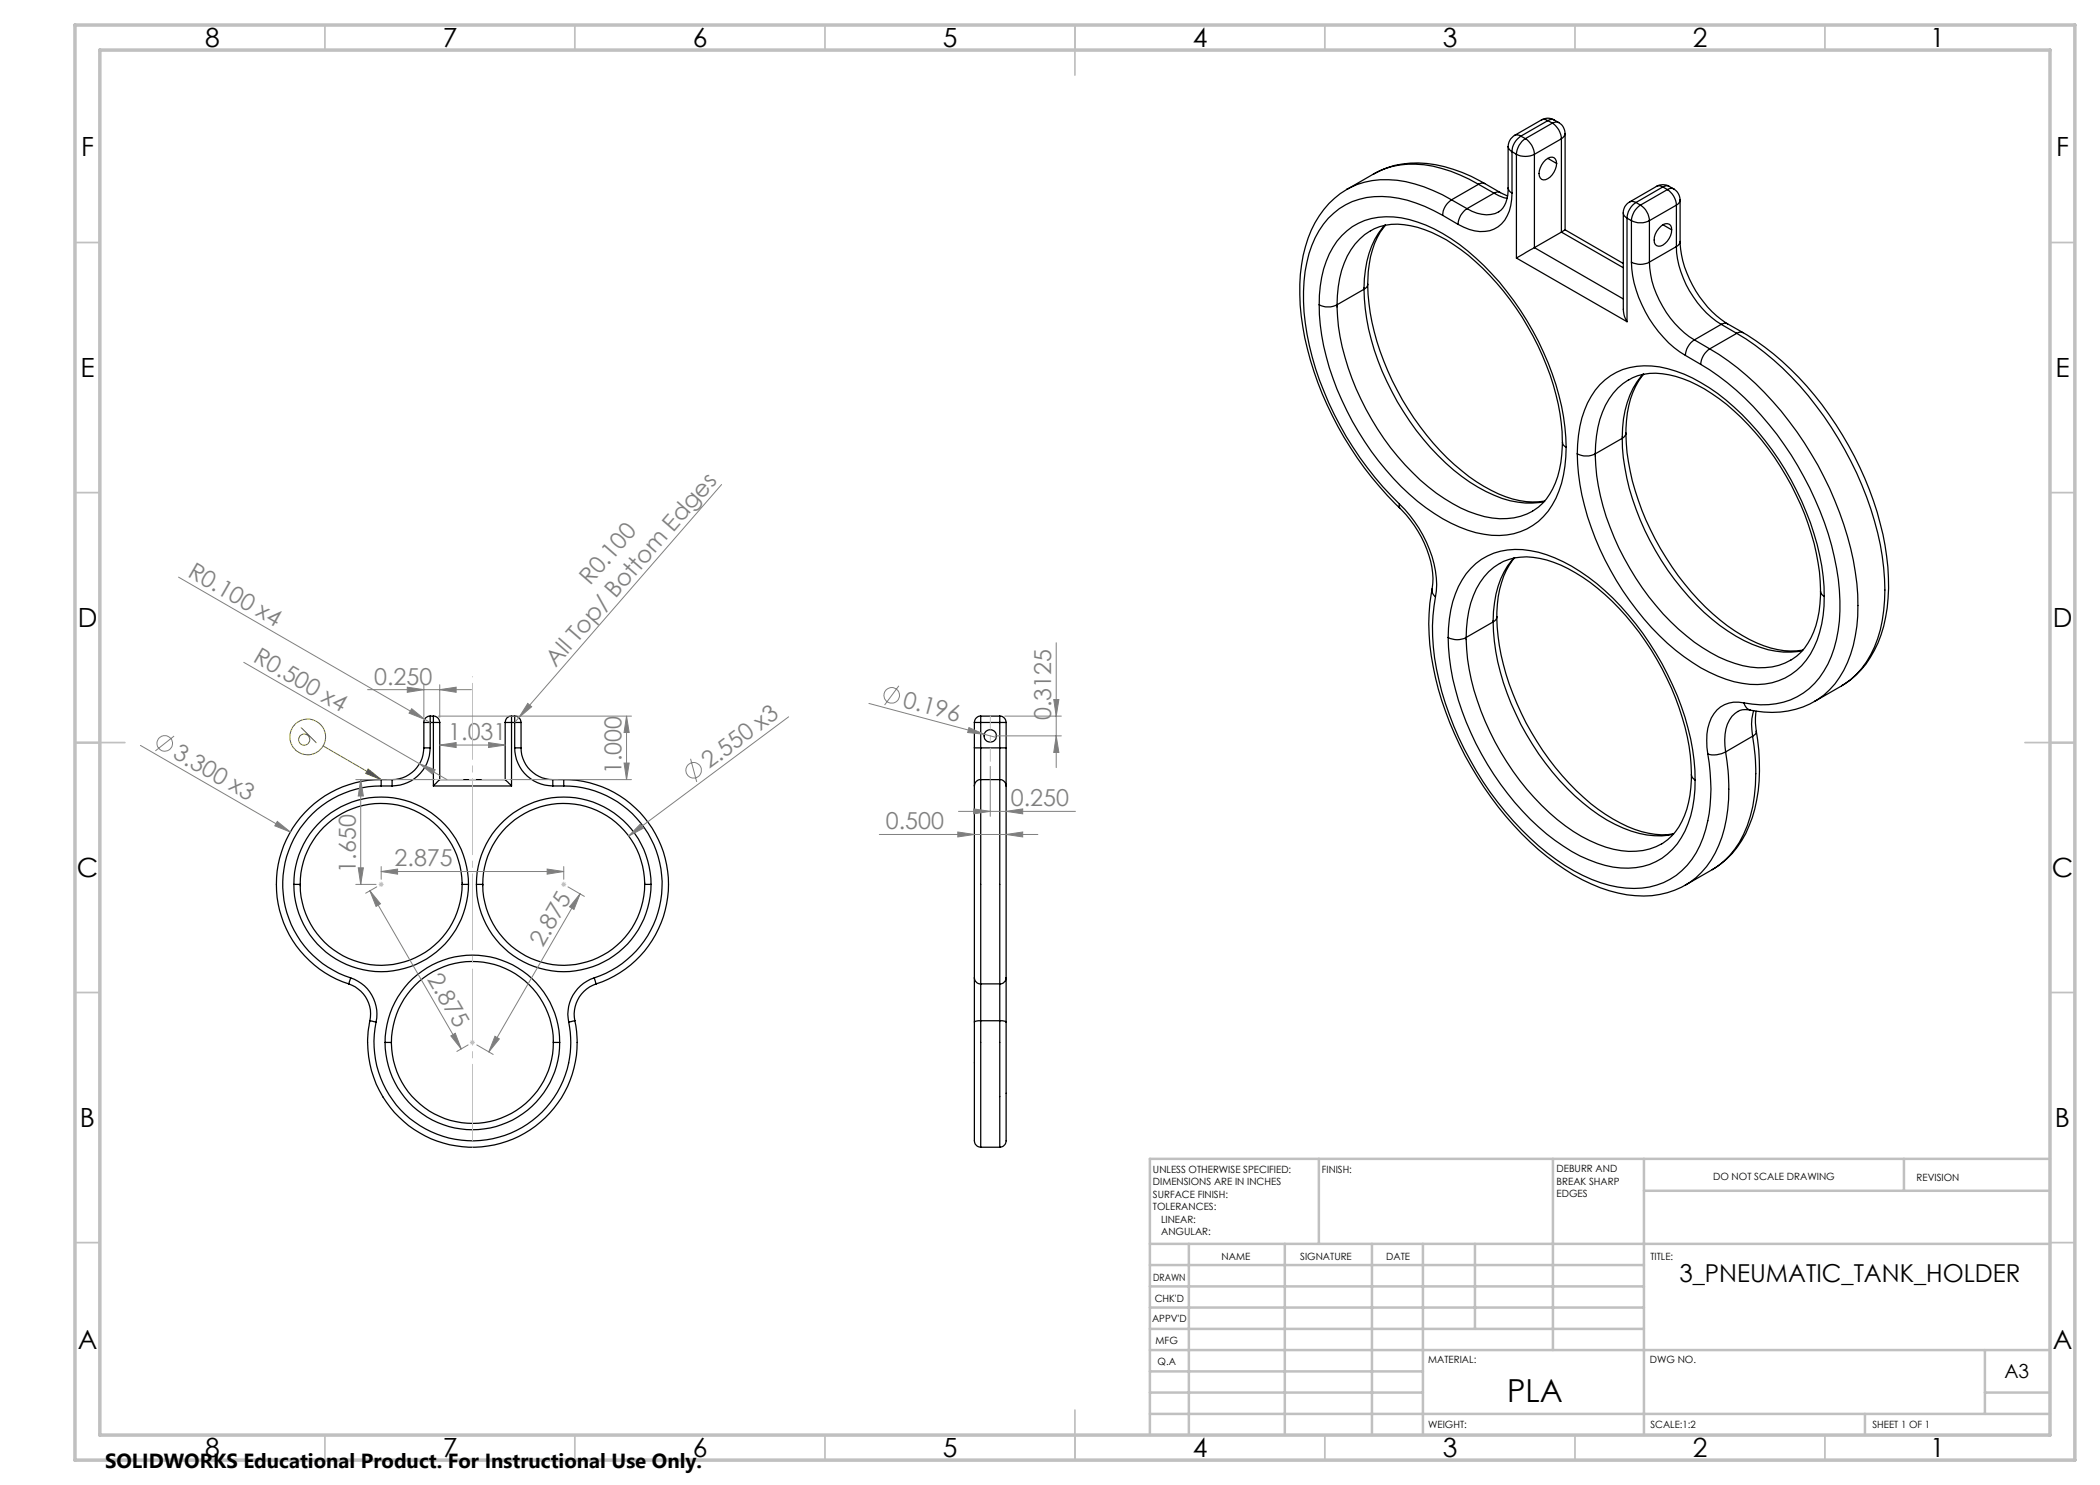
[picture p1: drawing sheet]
<svg xmlns="http://www.w3.org/2000/svg" width="420mm" height="297mm" viewBox="0 0 420 297" stroke-linecap="round" stroke-linejoin="round" font-family="sans-serif">
<g fill="none" stroke="#000" stroke-width=".25">
<path d="M269.4 37.8a18.4 18.4 0 0 0-8.3 11.5 41.6 41.6 0 0 0 1 22.7 68.2 68.2 0 0 0 17.8 29.6M269.4 37.8a17 17 0 0 1 13.6-1 32.7 32.7 0 0 1 7.3 3.2M274.7 34.9a18.2 18.2 0 0 1 14.2-1.6 31 31 0 0 1 8.1 3.4M290.3 40a3.8 3.8 0 0 0-1.8 3.1M290.3 40l3.1 1.7M295.7 36.9a26.4 26.4 0 0 0-14.3-4.1 15 15 0 0 0-6.7 2l-5.3 3M295.7 36.9l-5.4 3.1M295.7 36.9l3.1 1.7M297 36.7a1.28 1.28 0 0 0-1.3 .2M297 36.7l3.1 1.8M298.8 38.6l1 .6 1.6 .5M298.8 38.6l-5.4 3.1"/>
<path d="M300.1 38.5l1.4 .7M300.1 38.5a1.16 1.16 0 0 0-1.3 .1M301.6 37.6a5.3 5.3 0 0 1-1.8 4.8 6.1 6.1 0 0 1-6.4-.7M301.6 29.3a1.41 1.41 0 0 0 .8 1M301.6 37.6a1.27 1.27 0 0 0 .8 1M301.6 29.3v8.3M302.4 38.6a7.4 7.4 0 0 1-3.6 7.2 7.7 7.7 0 0 1-7.2-.9M302.4 30.3v8.3M302.4 30.3l.9 .6M302.9 27.1a2.69 2.69 0 0 0-1.3 2.2M302.9 27.1a1.27 1.27 0 0 1 1.3 .1M303.3 30.9a4 4 0 0 0 3.6 0"/>
<path d="M303.3 30.9v20.7M304.2 27.2a3.8 3.8 0 0 0-1.8 3.1M304.2 27.2l.9 .5M305.1 27.7a4 4 0 0 0-1.8 3.2M305.1 27.7a4 4 0 0 1 1.8 3.2M306.9 30.9v18.6M308.3 24a2.46 2.46 0 0 1 2.5 0M308.3 24a1.27 1.27 0 0 1 1.3 .1M308.3 24l-5.4 3.1M309.1 32a1.33 1.33 0 0 1 2-.2 3.3 3.3 0 0 1-2.4 4.2 1.56 1.56 0 0 1-.7-2.4zM309.6 24.1l-5.4 3.1M309.6 24.1l.9 .5"/>
<path d="M309.6 31.7l1.7 1M310.5 24.6a4 4 0 0 1 1.8 3.2M310.5 24.6l-5.4 3.1M310.8 24a1.28 1.28 0 0 0-1.2 .1M310.8 24l.9 .5M311.7 24.5a2.57 2.57 0 0 1 1.3 2.2M311.7 24.5a1.38 1.38 0 0 0-1.2 .1M312.3 27.8l-5.4 3.1M312.3 27.8v18.6M313 26.7v19.3l-.7 .4M313 26.7a1.45 1.45 0 0 1-.7 1.1M331.3 37.3a2.46 2.46 0 0 1 2.5 0"/>
<path d="M331.3 37.3a1.16 1.16 0 0 1 1.3 .1M331.3 37.3l-5.4 3.1M332.6 37.4l-5.4 3.1M332.6 37.4l.9 .5M333.5 37.9a4 4 0 0 1 1.8 3.1M333.5 37.9l-5.4 3.1M333.8 37.3a1.16 1.16 0 0 0-1.2 .1M333.8 37.3l1 .5M334.8 37.8a2.69 2.69 0 0 1 1.2 2.2M334.8 37.8a1.27 1.27 0 0 0-1.3 .1M272.8 57.9a47.4 47.4 0 0 0 7.9 24.4 44.8 44.8 0 0 0 16.5 16 17.4 17.4 0 0 0 11.7 2M272.8 57.9l-5.4 3.1"/>
<path d="M273.5 56.8a48.6 48.6 0 0 0 8.1 25 44.9 44.9 0 0 0 16.6 16.3 17 17 0 0 0 10.7 2.1M273.5 56.8a1.14 1.14 0 0 1-.7 1.1M274.1 46.2a11.6 11.6 0 0 1 9.4-.7 34.9 34.9 0 0 1 15.9 11.2 53.2 53.2 0 0 1 13 29.7l.1 2M274.1 46.1a13 13 0 0 0-5.8 8 26.2 26.2 0 0 0-.9 6.9M277 45a18.4 18.4 0 0 0-4.2 12.6v.3M277.1 45a15.7 15.7 0 0 0-3.5 9.3l-.1 2.5M288.5 43.1a23.5 23.5 0 0 0-15.2-3.6 14.4 14.4 0 0 0-10.9 9.6 35.4 35.4 0 0 0-.5 20 65.9 65.9 0 0 0 18 31.7M288.5 43.1l3.1 1.8M293.4 41.7a4 4 0 0 0-1.8 3.2M303.3 51.6l22.1 12.7M306.9 49.5l-3.6 2.1M306.9 49.5l17.8 10.3"/>
<path d="M312.3 46.4l12.4 7.1M312.3 46.4l-5.4 3.1M313 46l11.7 6.7M324.7 42.6v19.3l.2 1.4 .5 1M324.7 42.6a1.24 1.24 0 0 0 .7 1M325.4 43.6v20.7M325.4 43.6l.9 .5M325.9 40.4a2.38 2.38 0 0 0-1.2 2.2M325.9 40.4a1.39 1.39 0 0 1 1.3 .1M326.3 52.4a23.8 23.8 0 0 0 10.8 18.7M326.3 52.4a3.8 3.8 0 0 0 3.6 0M326.3 44.1a4 4 0 0 0 3.6 0"/>
<path d="M326.3 44.1v8.3M327.2 40.5a4 4 0 0 0-1.8 3.1M327.2 40.5l.9 .5M328.1 41a4 4 0 0 0-1.8 3.1M328.1 41a4 4 0 0 1 1.8 3.1M329.9 52.4a19.9 19.9 0 0 0 9 15.6M329.9 44.1v8.3M332.1 45.3a1.17 1.17 0 0 1 1.4-.6 1.17 1.17 0 0 1 .8 1.3 3.3 3.3 0 0 1-2.6 3.2 1.01 1.01 0 0 1-.9-1.2 3.6 3.6 0 0 1 1.3-2.7zM332.6 44.9l1.7 1.1M335.3 49.3a19.8 19.8 0 0 0 8.9 15.6M335.3 49.3l-5.4 3.1M335.3 41l-5.4 3.1"/>
<path d="M335.3 41v8.3M336 48.3a21.4 21.4 0 0 0 9.5 16.5M336 48.3a1.32 1.32 0 0 1-.7 1M336 40a1.32 1.32 0 0 1-.7 1M336 40v8.3M263.8 61a19.8 19.8 0 0 1 4.6-13.9 12.7 12.7 0 0 1 11.8-3.5 32.4 32.4 0 0 1 16.6 9.5 56.8 56.8 0 0 1 16.2 32.4l.2 4M263.8 61a50.1 50.1 0 0 0 7.9 25.3 47.8 47.8 0 0 0 18.5 18.3 19 19 0 0 0 12.6 2.1 13.3 13.3 0 0 0 9.5-10 28.4 28.4 0 0 0 .9-7.2M263.8 61a4 4 0 0 0 3.6 0M267.4 61a42.6 42.6 0 0 0 4.8 18.8 49.3 49.3 0 0 0 16.7 19.9 21.3 21.3 0 0 0 12.5 4 11.4 11.4 0 0 0 5.1-1.5M325.8 76a11.6 11.6 0 0 1 9.3-.7 34.7 34.7 0 0 1 15.9 11.2 52.9 52.9 0 0 1 13 29.7l.1 2M325.8 75.9a13 13 0 0 0-5.8 8 26.2 26.2 0 0 0-.9 6.9M328.6 74.8a18.6 18.6 0 0 0-4.2 12.7v.2"/>
<path d="M328.8 74.9a17.4 17.4 0 0 0-3.6 11.7M337.1 71.1l3 1.8M338.9 68a4 4 0 0 0-1.8 3.1M338.9 68l3 1.8M340.1 72.9a57 57 0 0 1 20.7 22.5 54.5 54.5 0 0 1 7.2 26.8 22.2 22.2 0 0 1-5.1 14.5 14.6 14.6 0 0 1-14.1 3.9M341.9 69.8a59.7 59.7 0 0 1 20.3 21 63.5 63.5 0 0 1 9.3 28.1 29.5 29.5 0 0 1-2.7 15.2 15.8 15.8 0 0 1-16.1 8.3l-2.6-.4M341.9 69.8a4 4 0 0 0-1.8 3.1M344.2 64.9l-5.3 3.1M344.2 64.9l3.1 1.8M345.5 64.8a1.16 1.16 0 0 0-1.3 .1M345.5 64.8l3.1 1.7M347.3 66.7a61.7 61.7 0 0 1 22.9 25.5 56.4 56.4 0 0 1 6.7 27.9 22.6 22.6 0 0 1-5.6 14.7l-2.3 2-6.1 3.5"/>
<path d="M347.3 66.7l-5.4 3.1M348.6 66.5a59.5 59.5 0 0 1 21.1 22.6 58.4 58.4 0 0 1 8 28.5 24.6 24.6 0 0 1-5.5 16.4 13.1 13.1 0 0 1-3.9 3.1M348.6 66.5a1.27 1.27 0 0 0-1.3 .2M312.5 88.4a19.3 19.3 0 0 1-3.2 11.4 8.8 8.8 0 0 1-2.8 2.4M312.5 88.4a1.14 1.14 0 0 0 .7 1.1M315.5 90.8a20.2 20.2 0 0 1 4.5-13.9 13.3 13.3 0 0 1 13.5-3.2 35.3 35.3 0 0 1 16.5 10.9 57.3 57.3 0 0 1 14.6 30.7l.2 4M315.5 90.8a51.7 51.7 0 0 0 9.1 27.3 47.4 47.4 0 0 0 17.2 16.3 19 19 0 0 0 12.6 2.2 12.8 12.8 0 0 0 9-8.6 24 24 0 0 0 1.4-8.7M315.5 90.8a4 4 0 0 0 3.6 0M319.1 90.8a42.9 42.9 0 0 0 4.7 18.8 50.1 50.1 0 0 0 16.7 19.9 21.3 21.3 0 0 0 12.5 4 10.6 10.6 0 0 0 9.7-7.1 21.7 21.7 0 0 0 1.4-8.2M324.4 87.7a48.4 48.4 0 0 0 9.2 26.3 41.6 41.6 0 0 0 16.8 14.9 16.8 16.8 0 0 0 10.1 1.2M324.4 87.7l-5.3 3.1M325.2 86.6a49.3 49.3 0 0 0 9.2 26.8 42.7 42.7 0 0 0 16.9 15.2 16.4 16.4 0 0 0 9.2 1.4"/>
<path d="M325.2 86.6l-.2 .6-.6 .5M279.9 100.8a23.9 23.9 0 0 1 7.4 16.1l-.2 2.5M279.9 100.8v.8M279.9 101.6a21.8 21.8 0 0 1 6.7 14l-.2 2.3M287.1 119.4a1.64 1.64 0 0 1-.7-1.6 43.5 43.5 0 0 0 1.3 20 66.5 66.5 0 0 0 23.4 34.8 30.2 30.2 0 0 0 17.7 6.6 16.6 16.6 0 0 0 8.3-2.2M287.1 119.4a42.8 42.8 0 0 0 2 21.2 63.2 63.2 0 0 0 22.1 31.3 28.1 28.1 0 0 0 15.6 5.8 14.1 14.1 0 0 0 13.8-10.1 33.8 33.8 0 0 0 1-16.8M302.9 111.5a16.7 16.7 0 0 0-4.2 10.8l-.1 2.1M302.9 111.6a17.9 17.9 0 0 0-3.5 11.8M364.1 118.2a1.32 1.32 0 0 0 .7 1.1M289.6 127.5a51.6 51.6 0 0 0 9.2 27.4 47.7 47.7 0 0 0 17.2 16.3 18.6 18.6 0 0 0 12.6 2.1 13.3 13.3 0 0 0 9.5-10.1 26.4 26.4 0 0 0 .9-7.2M289.6 127.5a20 20 0 0 1 4.6-13.8 12.5 12.5 0 0 1 11.9-3.6 32.4 32.4 0 0 1 16.5 9.6 57.8 57.8 0 0 1 15.9 30.2l.5 4.2v1.9M289.6 127.5a3.8 3.8 0 0 0 3.6 0"/>
<path d="M293.2 127.5a18.4 18.4 0 0 1 4.5-13.2 10.8 10.8 0 0 1 10.3-2.6 30.8 30.8 0 0 1 14.4 8.5 54.7 54.7 0 0 1 15.7 30.9l.2 3.9M293.2 127.5v.1a42.8 42.8 0 0 0 4.8 18.8 48.7 48.7 0 0 0 18.3 20.9 18.2 18.2 0 0 0 13.7 2.5 10.9 10.9 0 0 0 7.4-7.9 22.9 22.9 0 0 0 .9-6.9M298.6 124.4a47.6 47.6 0 0 0 7.9 24.5 44.8 44.8 0 0 0 16.5 16 17 17 0 0 0 11.7 1.9M298.6 124.4l-5.4 3.1M299.4 123.4a48.8 48.8 0 0 0 8 24.9 45.2 45.2 0 0 0 16.7 16.3 16.9 16.9 0 0 0 10.6 2.2M299.4 123.4a1.14 1.14 0 0 1-.8 1M76.2 157.2a19.7 19.7 0 0 0-19.4 16.6 19.7 19.7 0 0 0 13.3 21.8M76.2 155.9v1.3M76.2 155.9a20.9 20.9 0 0 0-20.7 17.7 20.9 20.9 0 0 0 14.2 23.2M76.2 155.9h2.2M76.2 157.2h2.2M78.4 155.9v1.3"/>
<path d="M84.8 149.6a6.4 6.4 0 0 1-6.4 6.3M84.8 149.6h1.2M84.8 144.5h1.2M84.8 144.5v5.1M86 149.6a7.7 7.7 0 0 1-7.6 7.6M86 143.2v1.3M86 143.2a1.21 1.21 0 0 0-1.2 1.3M86 144.5v5.1M86 144.5h.7M86 143.2h.7M86.7 144.5h1.2M86.7 143.2v1.3"/>
<path d="M86.7 143.2a1.26 1.26 0 0 1 1.2 1.3M86.7 144.5v12.7M86.7 157.2h15.6M87.9 155.9l-1.2 1.3M87.9 144.5v11.4M87.9 155.9h13.1M101 144.5h1.3M101 155.9l1.3 1.3M101 144.5v11.4M102.3 143.2v1.3M102.3 143.2a1.21 1.21 0 0 0-1.3 1.3M102.3 144.5v12.7"/>
<path d="M102.3 144.5h.6M102.3 143.2h.6M102.9 149.6a7.6 7.6 0 0 0 7.7 7.6M102.9 149.6h1.3M102.9 144.5h1.3M102.9 143.2v1.3M102.9 143.2a1.26 1.26 0 0 1 1.3 1.3M102.9 144.5v5.1M104.2 149.6a6.4 6.4 0 0 0 6.4 6.3M104.2 144.5v5.1M110.6 155.9v1.3M110.6 155.9h2.1"/>
<path d="M110.6 157.2h2.1M112.7 157.2a19.7 19.7 0 0 1 19.5 16.6 19.7 19.7 0 0 1-13.3 21.8M112.7 155.9v1.3M112.7 155.9a20.9 20.9 0 0 1 20.7 17.7 20.9 20.9 0 0 1-14.2 23.2M194.9 157.2v38.4M194.9 149.6h1.2M194.9 149.6v7.6M194.9 144.5h1.2M194.9 144.5v5.1M196.1 155.9v40.9M196.1 155.9a1.26 1.26 0 0 0-1.2 1.3M196.1 149.6v6.3"/>
<path d="M196.1 143.2v1.3M196.1 143.2a1.26 1.26 0 0 0-1.2 1.3M196.1 155.9h3.9M196.1 144.5h3.9M196.1 143.2h3.9M196.1 149.6h3.9M196.1 144.5v5.1M200 155.9v40.9M200 155.9a1.26 1.26 0 0 1 1.2 1.3M200 149.6v6.3M200 149.6h1.2M200 144.5h1.2"/>
<path d="M200 143.2v1.3M200 143.2a1.26 1.26 0 0 1 1.2 1.3M200 144.5v5.1M201.2 157.2v38.4M201.2 149.6v7.6M201.2 144.5v5.1M338.3 155a1.45 1.45 0 0 0 .7 1M345.1 150.4a4.7 4.7 0 0 1-3.5 .4M345.1 150.4a38.6 38.6 0 0 1-.7 17 16.5 16.5 0 0 1-7.3 9.6M347.6 142.3a6.1 6.1 0 0 0-2.7 5.7l.2 2.4M348.8 140.6a5.6 5.6 0 0 0-6.9 4 12.2 12.2 0 0 0-.3 6.2M348.8 140.6a1.74 1.74 0 0 0 1.3 1.4"/>
<path d="M350.1 142h-.4a2.84 2.84 0 0 0-2.1 .3M350.5 147.2a38.9 38.9 0 0 1-.4 16.1 17.1 17.1 0 0 1-7.6 10.6l-5.4 3.1M350.5 147.2l-5.4 3.2M350.7 142.1a10.3 10.3 0 0 0-.2 5.1M351.2 142.2l-.1 2.4 .2 1.7M351.3 146.3a34.6 34.6 0 0 1-1.5 18.9 16.9 16.9 0 0 1-7.4 8.7M351.3 146.3v.1a1.08 1.08 0 0 1-.8 .8M58.8 176.9a17.5 17.5 0 0 1 17.4-17.5 17.5 17.5 0 0 1 17.5 17.5M58.8 176.9a17.5 17.5 0 0 0 17.4 17.4 17.5 17.5 0 0 0 17.5-17.4M58.8 176.9h1.2M60 176.9a16.2 16.2 0 0 1 16.2-16.2 16.2 16.2 0 0 1 16.2 16.2M60 176.9a16.2 16.2 0 0 0 16.2 16.1 16.2 16.2 0 0 0 16.2-16.1"/>
<path d="M92.4 176.9h1.3M95.3 176.9a17.5 17.5 0 0 1 17.4-17.5 17.5 17.5 0 0 1 17.5 17.5M95.3 176.9a17.5 17.5 0 0 0 17.4 17.4 17.5 17.5 0 0 0 17.5-17.4M95.3 176.9h1.3M96.6 176.9a16.2 16.2 0 0 0 16.1 16.1 16.2 16.2 0 0 0 16.2-16.1M96.6 176.9a16.2 16.2 0 0 1 16.1-16.2 16.2 16.2 0 0 1 16.2 16.2M128.9 176.9h1.3M337.1 177h.1M69.7 196.8a6.3 6.3 0 0 1 4.3 7.3M70.1 195.6a7.6 7.6 0 0 1 5.1 8.8M70.1 195.6l-.4 1.2M118.9 195.6a7.6 7.6 0 0 0-5.2 8.8"/>
<path d="M118.9 195.6l.3 1.2M119.2 196.8a6.4 6.4 0 0 0-4.2 7.3M194.9 195.6a1.27 1.27 0 0 0 1.2 1.2M194.9 195.6v8.8M196.1 196.8v7.3M196.1 196.8h3.9M200 196.8v7.3M201.2 195.6a1.27 1.27 0 0 1-1.2 1.2M201.2 195.6v8.8M74 204.1a21 21 0 0 0 20.5 25.4 21 21 0 0 0 20.5-25.4M74 204.1l1.2 .3M75.2 204.4a19.7 19.7 0 0 0 19.3 23.8 19.7 19.7 0 0 0 19.2-23.8"/>
<path d="M77 208.5a17.5 17.5 0 0 0 17.5 17.5 17.5 17.5 0 0 0 17.4-17.5M77 208.5a17.5 17.5 0 0 1 17.5-17.5 17.5 17.5 0 0 1 17.4 17.5M77 208.5h1.3M78.3 208.5a16.2 16.2 0 0 1 16.2-16.2 16.2 16.2 0 0 1 16.2 16.2M78.3 208.5a16.2 16.2 0 0 0 16.2 16.2 16.2 16.2 0 0 0 16.2-16.2M110.7 208.5h1.2M115 204.1l-1.3 .3M194.9 204.4v23a1.52 1.52 0 0 0 1.2 2M196.1 204.1l-.7 .1-.5 .2M196.1 204.1v25.3M196.1 204.1h3.9M200 204.1l.7 .1 .5 .2"/>
<path d="M200 204.1v25.3M201.2 204.4v23.1a1.49 1.49 0 0 1-1.2 1.9M196.1 229.4h3.9"/>
<circle cx="198" cy="147.2" r="1.24"/>
</g>
<g fill="none" stroke="#808080" stroke-width=".2">
<path d="M144.3 96.9l-40.5 46.6M35.7 115.4l49.2 28.5M48.8 132.5l40.6 23.4M73.5 137.9h20.8M81.5 137.4l3.3 .5-3.3 .6zM84.8 136.9v6.6M87.9 137.9l3.3-.5v1.1zM87.9 136.9v6.6M179.8 137.2l-2.9 3.8M210.7 139.9h1.1l-.6 3.3zM211.2 128.5v25M28.1 149.1l30 17.3"/>
<path d="M34.8 147.2l-3.7 3M71.2 155.9h15.7M72.1 155.9v21M72.1 155.9l.6 3.3h-1.1zM82.3 141.7l2.6 2.2-3.1-1.3zM83.9 152.7l3.1 1.2-.5 .9zM84.9 143.9l1.1 .6M87.7 143.2h38.6M87.9 149l3.3-.5v1zM87.9 149h13.1M97.7 148.5l3.3 .5-3.3 .5zM102 155.9h24.3"/>
<path d="M103.8 143.5l-.9 1M105.6 140.7l.7 .7-2.5 2.1zM124.8 152.6h1l-.5 3.3zM125.3 143.2l.5 3.3h-1zM125.3 143.2v12.7M138.1 151.8l1.2 4.6M157.7 143.4l-32 23.8M173.8 140.7l25.4 6.8M193.8 145.5l3 1.4-3.3-.4zM198 153.3v10M199 147.2h13.3M200.9 143.2h11.4"/>
<path d="M211.2 147.2l.6 3.3h-1.1zM55.5 164.3l2.6 2.1-3.1-1.2zM71.2 176.9h4M71.6 173.6h1.1l-.6 3.3zM74 178.1l2.1 2.7-.9 .5zM74 178.1l18.3 31.7M75.4 177.4l-2.3 1.2M76.2 174.3l3.3-.5v1zM76.2 173.3v2.6M76.2 174.3h36.5M109.4 173.8l3.3 .5-3.3 .5zM112.7 173.3v2.6"/>
<path d="M113.6 177.4l3.3 1.9M116 178.7l-18.2 31.7M116 178.7l-1.2 3.2-.9-.5zM128.1 164.8l.6 .8-3 1.6zM175.9 166.9h31.7M191.6 166.4l3.3 .5-3.3 .5zM191.7 162.3h23.4M194.7 161.8l3.3 .5-3.3 .5zM201.2 162.3l3.3-.5v1zM201.2 166.9l3.3-.5v1zM90.2 207.2l.9-.5 1.2 3.1zM93.6 209l-2.2 1.3"/>
<path d="M95.4 209l3.2 1.9M99 207.3l.9 .5-2.1 2.6z"/>
<circle cx="178.3" cy="139.1" r="1.56"/>
<circle cx="32.9" cy="148.7" r="1.56"/>
<circle cx="138.7" cy="154.1" r="1.55"/>
</g>
<g fill="none" stroke="#808000" stroke-width=".2">
<path d="M60.2 145.5l3.1 3.1M64.6 149.2l11.6 6.7M73.6 153.8l2.6 2.1-3.1-1.2z"/>
<circle cx="60.8" cy="147.9" r="1.12"/>
<circle cx="61.5" cy="147.4" r="3.6"/>
</g>
<path d="M75.7 176.9h1M75.9 176.5l.7 .7M76.2 176.4v1M76.6 176.5l-.7 .7M112.3 176.9h.9M112.4 176.5l.7 .7M112.7 176.4v1M113.1 176.5l-.7 .7M94 208.5h1M94.1 208.1l.7 .7M94.5 208v1M94.8 208.1l-.7 .7" fill="none" stroke="#c0c0c0" stroke-width=".2"/>
<path d="M198.1 143.2v9.1" fill="none" stroke="#c0c0c0" stroke-width=".2" stroke-dasharray="15.2 1.3 1.3 1.3" stroke-dashoffset="12.6"/>
<path d="M76.2 155.9h36.6" fill="none" stroke="#c0c0c0" stroke-width=".2" stroke-dasharray="15.2 1.3 1.3 1.3" stroke-dashoffset="-1.1"/>
<path d="M94.5 229.4v-94.1" fill="none" stroke="#c0c0c0" stroke-width=".2" stroke-dasharray="15.2 1.3 1.3 1.3" stroke-dashoffset="-1.3"/>
<g fill="none" stroke="#c0c0c0" stroke-width=".35">
<path d="M65 5v5M115 5v5M165 5v5M215 5v10M265 5v5M315 5v5M365 5v5M15 48.5h5M410 48.5h5M15 98.5h5M410 98.5h5M15 148.5h10"/>
<path d="M405 148.5h10M15 198.5h5M410 198.5h5M15 248.5h5M410 248.5h5M65 287v5M115 287v5M165 287v5M215 282v10M265 287v5M315 287v5M365 287v5"/>
</g>
<g fill="none" stroke="#c0c0c0" stroke-width=".5">
<path d="M263.8 231.8v17M310.6 231.8v38.2M328.8 231.8v55.2M328.8 238.2h81.2M380.8 231.8v6.4M410 231.8h-180v55.2M230 248.8h180M230 257.3h98.8M230 253h98.8M237.8 248.8v38.2M257 248.8v38.2M274.4 248.8v38.2"/>
<path d="M284.6 248.8v38.2M295 248.8v17M230 265.8h98.8M230 261.5h98.8M230 278.5h54.6M230 274.3h54.6M230 270h180M397 278.5h13M397 270v12.8M230 282.8h180M373 282.8v4.2"/>
</g>
<path d="M15 5h400v287h-400zM20 10h390v277h-390z" fill="none" stroke="#c0c0c0" stroke-width=".7"/>
<path d="M73.6 153.8l2.6 2.1-3.1-1.2z" fill="#808000"/>
<g fill="#808080">
<path d="M82.3 141.7l2.6 2.2-3.1-1.3z"/>
<path d="M55.5 164.3l2.6 2.1-3.1-1.2z"/>
<path d="M83.9 152.7l3.1 1.2-.5 .9z"/>
<path d="M193.8 145.5l3 1.4-3.3-.4z"/>
<path d="M128.1 164.8l.6 .8-3 1.6z"/>
<path d="M105.6 140.7l.7 .7-2.5 2.1z"/>
<path d="M194.7 161.8l3.3 .5-3.3 .5zM201.2 162.3l3.3-.5v1z"/>
<path d="M201.2 166.9l3.3-.5v1zM191.6 166.4l3.3 .5-3.3 .5z"/>
<path d="M81.5 137.4l3.3 .5-3.3 .6zM87.9 137.9l3.3-.5v1.1zM87.9 149l3.3-.5v1zM97.7 148.5l3.3 .5-3.3 .5zM76.2 174.3l3.3-.5v1zM109.4 173.8l3.3 .5-3.3 .5z"/>
<path d="M99 207.3l.9 .5-2.1 2.6zM116 178.7l-1.2 3.2-.9-.5z"/>
<path d="M124.8 152.6h1l-.5 3.3zM125.3 143.2l.5 3.3h-1zM211.2 147.2l.6 3.3h-1.1zM210.7 139.9h1.1l-.6 3.3z"/>
<path d="M72.1 155.9l.6 3.3h-1.1zM71.6 173.6h1.1l-.6 3.3z"/>
<path d="M74 178.1l2.1 2.7-.9 .5zM90.2 207.2l.9-.5 1.2 3.1z"/>
</g>
<text font-size="6.3" x="301.4" y="280.4">PLA</text>
<g font-size="5.3">
<text x="41" y="9.5">8</text>
<text x="88.5" y="9.5">7</text>
<text x="138.5" y="9.5">6</text>
<text x="188.5" y="9.5">5</text>
<text x="238.5" y="9.5">4</text>
<text x="288.5" y="9.5">3</text>
<text x="338.5" y="9.5">2</text>
<text x="386" y="9.5">1</text>
<text x="16.2" y="31.3">F</text>
<text x="411.2" y="31.3">F</text>
<text x="16.1" y="75.5">E</text>
<text x="411.1" y="75.5">E</text>
<text x="15.5" y="125.5">D</text>
<text x="410.5" y="125.5">D</text>
<text x="15.4" y="175.5">C</text>
<text x="410.4" y="175.5">C</text>
<text x="16" y="225.5">B</text>
<text x="411" y="225.5">B</text>
<text x="15.5" y="269.8">A</text>
<text x="410.5" y="269.8">A</text>
<text x="41" y="291.5">8</text>
<text x="88.5" y="291.5">7</text>
<text x="138.5" y="291.5">6</text>
<text x="188.5" y="291.5">5</text>
<text x="238.5" y="291.5">4</text>
<text x="288.5" y="291.5">3</text>
<text x="338.5" y="291.5">2</text>
<text x="386" y="291.5">1</text>
</g>
<text font-size="4.9" x="335.9" y="256.4">3_PNEUMATIC_TANK_HOLDER</text>
<g font-size="4.7" fill="#808080">
<text x="37.3" y="115.2" transform="rotate(30 37.3 115.2)">R0.100 x4</text>
<text x="118" y="117.2" transform="rotate(-49 118 117.2)">R0.100</text>
<text x="50.4" y="132.2" transform="rotate(30 50.4 132.2)">R0.500 x4</text>
<text x="74.8" y="136.9">0.250</text>
<text x="111.1" y="133.6" transform="rotate(-49 111.1 133.6)">All Top/ Bottom Edges</text>
<text x="180.4" y="141.4" transform="rotate(15 180.4 141.4)">0.196</text>
<text x="89.7" y="148">1.031</text>
<text x="210.3" y="144" transform="rotate(-90 210.3 144)">0.3125</text>
<text x="34.3" y="151.4" transform="rotate(30 34.3 151.4)">3.300 x3</text>
<text x="124.3" y="154.8" transform="rotate(-90 124.3 154.8)">1.000</text>
<text x="141.8" y="153.9" transform="rotate(-37 141.8 153.9)">2.550 x3</text>
<text x="202.2" y="161.2">0.250</text>
<text x="177.2" y="165.9">0.500</text>
<text x="78.9" y="173.3">2.875</text>
<text x="71.2" y="174.5" transform="rotate(-90 71.2 174.5)">1.650</text>
<text x="108.6" y="189.6" transform="rotate(-60 108.6 189.6)">2.875</text>
<text x="85.4" y="195.8" transform="rotate(60 85.4 195.8)">2.875</text>
</g>
<text font-size="4.1" x="21" y="293.7">SOLIDWORKS Educational Product. For Instructional Use Only.</text>
<text font-size="3.9" x="400.9" y="275.5">A3</text>
<g font-size="2">
<text x="230.6" y="234.6">UNLESS OTHERWISE SPECIFIED:</text>
<text x="230.6" y="237.1">DIMENSIONS ARE IN INCHES</text>
<text x="230.6" y="239.6">SURFACE FINISH:</text>
<text x="264.4" y="234.6">FINISH:</text>
<text x="311.3" y="234.5">DEBURR AND</text>
<text x="311.3" y="237">BREAK SHARP</text>
<text x="311.3" y="239.5">EDGES</text>
<text x="342.6" y="236">DO NOT SCALE DRAWING</text>
<text x="383.3" y="236.2">REVISION</text>
<text x="230.6" y="242.1">TOLERANCES:</text>
<text x="232.2" y="244.6">LINEAR:</text>
<text x="232.2" y="247.1">ANGULAR:</text>
<text x="244.3" y="252">NAME</text>
<text x="260" y="251.9">SIGNATURE</text>
<text x="277.2" y="251.9">DATE</text>
<text x="330.1" y="251.9">TITLE:</text>
<text x="230.6" y="256.1">DRAWN</text>
<text x="230.9" y="260.3">CHK'D</text>
<text x="230.4" y="264.4">APPV'D</text>
<text x="231.1" y="268.8">MFG</text>
<text x="231.5" y="273">Q.A</text>
<text x="285.6" y="272.5">MATERIAL:</text>
<text x="330" y="272.5">DWG NO.</text>
<text x="285.6" y="285.5">WEIGHT:</text>
<text x="330.1" y="285.6">SCALE:1:2</text>
<text x="374.5" y="285.6">SHEET 1 OF 1</text>
</g>
</svg>
